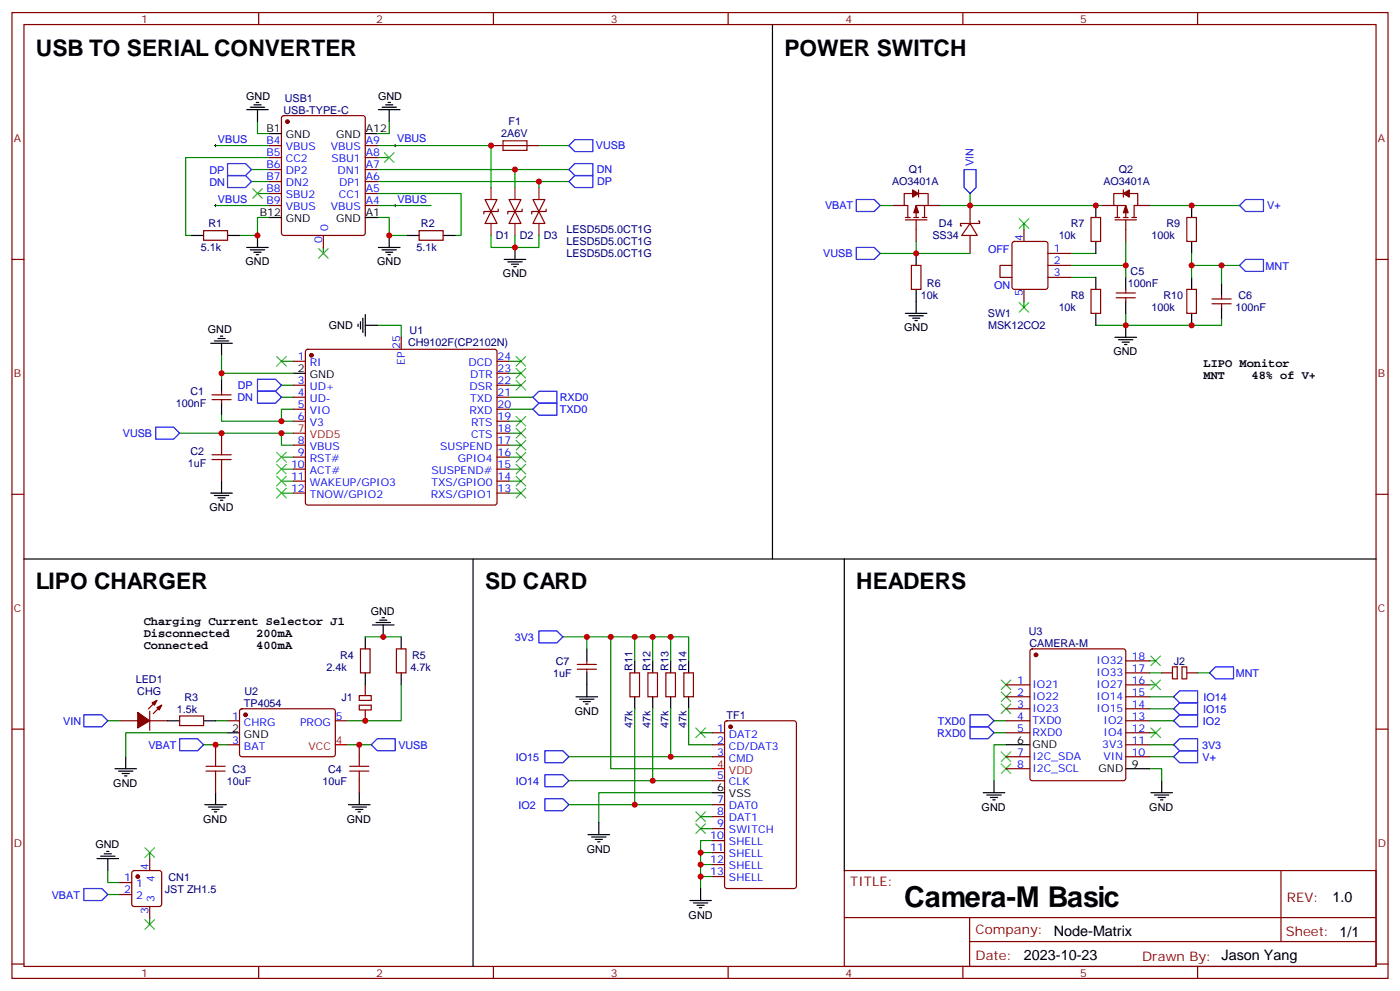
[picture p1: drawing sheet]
<svg xmlns="http://www.w3.org/2000/svg" width="412mm" height="292mm" viewBox="0 0 412 292" stroke-linecap="round" stroke-linejoin="round" font-family="sans-serif">
<g fill="none" stroke="#870000" stroke-width=".35">
<path d="M3.5 3.7h405.4v284.3h-405.4zM7.1 7.2h398.2v277.3h-398.2zM76.2 3.7v3.5M145.3 3.7v3.5M214.5 3.7v3.5M283.6 3.7v3.5M352.8 3.7v3.5M83.1 34.2l.5-.2h23.3l.5 .2 .2 .5v33.9l-.2 .5-.5 .2h-23.3l-.5-.2-.2-.5v-33.9zM79.4 42.9h3.5M79.4 46.4h3.5M79.4 49.9h3.5M79.4 53.4h3.5"/>
<path d="M79.4 57h3.5M107.6 42.9h3.5M107.6 46.4h3.5M107.6 49.9h3.5M107.6 53.4h3.5M107.6 57h3.5M142.9 58.7h3.5l-1.8 3.6zM144.6 42.9h14.1M149.9 58.7h3.6l-1.8 3.6zM157 58.7h3.5l-1.8 3.6zM268.8 57h-2.5v3.5h1.1v3.5M270.6 57h2.8v3.5"/>
<path d="M270.6 55.9v2.1M330.9 57h-2.8v3.5M330.9 55.9v2.1M332.7 57h2.4v3.5h-1v3.5M3.5 76.4h3.6M60 67.9h7v2.8h-7zM79.4 60.5h3.5M95.2 69.3v3.5M107.6 60.5h3.5M123.5 67.9h7v2.8h-7zM144.6 62.3l1.8 3.5h-3.5zM146.8 61.6v.7h-4.3v.7"/>
<path d="M151.7 62.3l1.8 3.5h-3.6zM153.8 61.6v.7h-4.2v.7M158.7 62.3l1.8 3.5h-3.5zM160.9 61.6v.7h-4.3v.7M262.8 60.5h3.5M266.7 64.7h6.3M266.7 64h1.4M268.5 78.1h2.8v7.1h-2.8zM269.2 64h1.4M269.9 64.7v6.4M271.6 64h1.4M272.3 60.5v3.5"/>
<path d="M273.4 60.5h-3.5v3.5M273.4 60.5h3.5M285.8 65.8l2.1 3.5h-4.6zM285.8 65.8h-2.9v.7h.4M285.8 60.5v5.3M285.8 69.3v5.3M288.2 65.1h.4v.7h-2.8M298.1 78.1h-3.5v3.6h3.5M298.3 71.3l.5-.2h9.2l.5 .2 .2 .5v12.7l-.3 .5-.4 .2h-9.2l-.5-.2-.2-.5v-12.7zM301.6 67.6v3.5M308.7 78.1h7M308.7 74.6h7"/>
<path d="M321.4 64h2.8v7.1h-2.8zM324.6 60.5h3.5M328.1 60.5h3.5v3.5M328.4 64.7h6.4M328.4 64h1.4M329.1 60.5v3.5M330.9 64h1.4M331.6 64.7v6.4M333.4 64h1.4M335.1 60.5h3.6M349.6 64h2.8v7.1h-2.8zM405.3 76.4h3.6"/>
<path d="M118.2 99.3v3.5M301.6 85.2v3.5M308.7 81.7h7M321.4 85.2h2.8v7.1h-2.8zM328.8 86.3h5.6M328.8 87.7h5.6M331.6 85.2v1.1M331.6 87.7v1M349.6 85.2h2.8v7.1h-2.8zM357 88h5.7M357 89.4h5.7M359.8 87v1"/>
<path d="M359.8 89.4v1.1M62.4 117.7h5.7M62.4 116.2h5.7M65.3 115.2v1M65.3 117.7v1M86.4 106.4h3.6M86.4 113.4h3.6M86.4 116.9h3.6M90.2 103l.5-.2h55l.5 .2 .2 .5v44.5l-.2 .5-.5 .2h-55l-.5-.2-.2-.5v-44.5zM146.4 106.4h3.5M146.4 113.4h3.5M146.4 116.9h3.5"/>
<path d="M146.4 109.9h3.5M65.3 127.5v3.6M65.3 138.1v3.5M86.4 120.5h3.6M86.4 124h3.6M86.4 131.1h3.6M86.4 134.6h3.6M86.4 138.1h3.6M146.4 120.5h3.5M146.4 124h3.5M146.4 131.1h3.5M146.4 134.6h3.5"/>
<path d="M146.4 138.1h3.5M146.4 127.5h3.5M3.5 145.5h3.6M86.4 141.6h3.6M86.4 145.2h3.6M146.4 141.6h3.5M146.4 145.2h3.5M405.3 145.5h3.6M106.2 191h2.8v7.1h-2.8zM116.8 191h2.8v7.1h-2.8zM170 195.6h5.7M170 197h5.7"/>
<path d="M172.9 194.6v1M172.9 197v1.1M185.6 198.1h2.8v7h-2.8zM190.9 198.1h2.8v7h-2.8zM196.1 198.1h2.9v7h-2.9zM201.4 198.1h2.9v7h-2.9zM303.6 191.2l.5-.2h26.8l.5 .2 .2 .5v37.4l-.2 .5-.5 .2h-26.8l-.5-.2-.2-.5v-37.4zM331.6 198.1h7.1M331.6 194.6h7.1M342.2 198.1h3.2M345.4 196.3h1.4v3.5h-1.4zM348.2 196.3h1.4v3.5h-1.4z"/>
<path d="M349.6 198.1h3.2M3.5 214.7h3.6M35.3 212.2h5.3M44.1 212.2h5.3M44.1 209.4v5.6M46.2 206.2l-2.5 2.5M47.6 207.6l-2.4 2.5M52.9 210.8h7.1v2.8h-7.1zM63.5 219.3v3.5M67 212.2h3.6M67 219.3h3.6M70.8 208.9l.5-.2h27l.5 .7-.1 12.9-.6 .5-27.1-.1-.4-.6v-12.7z"/>
<path d="M98.8 212.2h3.5M105.8 207.6h3.6v1.4h-3.6zM105.8 204.8h3.6v1.4h-3.6zM105.8 219.3v3.5M107.6 201.6v3.2M107.6 209v3.2M209.9 219.3h3.5M209.9 215.7h3.5M213.7 212.4l.4-.2h19.8l.6 .4 .1 48.3-.5 .6-20 .1-.6-.5-.1-48.2zM296.3 212.2h7.1M296.3 201.6h7.1M296.3 205.1h7.1"/>
<path d="M296.3 208.7h7.1M296.3 215.7h7.1M331.6 212.2h7.1M331.6 219.3h7.1M331.6 201.6h7.1M331.6 205.1h7.1M331.6 208.7h7.1M331.6 215.7h7.1M405.3 214.7h3.6M63.5 229.8v3.6M105.8 229.8v3.6M209.9 222.8h3.5"/>
<path d="M209.9 229.8h3.5M209.9 236.9h3.5M296.3 222.8h7.1M296.3 226.3h7.1M331.6 222.8h7.1M35.3 259.8h3.5M39 256.5l.5-.2h7.4l.5 .2 .2 .5v9.2l-.2 .5-.5 .2h-7.4l-.5-.3-.2-.4v-9.2zM44.1 252.8v3.5M209.9 240.4h3.5M209.9 243.9h3.5M209.9 247.5h3.5M209.9 251h3.5"/>
<path d="M209.9 254.5h3.5M209.9 258.1h3.5M248.7 256.3h156.6v28.2h-156.6zM377.3 256.3v20.9M35.3 263.3h3.5M44.1 266.9v3.5M248.7 270.1h156.5M285.6 277.2h119.6M285.6 270.1v14.2M3.5 283.8h3.6M76.2 284.5v3.5M145.3 284.5v3.5"/>
<path d="M214.5 284.5v3.5M283.6 284.5v3.5M352.8 284.5v3.5M405.3 283.8h3.6"/>
</g>
<g fill="none" stroke="#008700" stroke-width=".35">
<path d="M75.8 35.8v3.5h3.6M114.7 35.8v3.5h-3.6M63.5 42.9h15.9M74.1 53.4h5.3M74.1 49.9h5.3M75.8 57h3.6M79.4 46.4h-24.7v22.9h1.7M111.1 42.9h33.5v12.3M111.1 57h24.7v12.3h-1.7M111.1 53.4h56.5M111.1 49.9h56.5M111.1 46.4h3.6"/>
<path d="M151.7 49.9v5.3M158.7 42.9h8.9M158.7 53.4v1.8M285.8 57v3.5M63.5 60.5h15.9M79.4 64h-3.6v5.3h-5.2M95.2 72.8v1.8M111.1 64h3.6v5.3h5.2M111.1 60.5h15.9M144.6 69.3v3.5h7.1v-3.5M158.7 69.3v3.5h-7M259.3 60.5h3.5"/>
<path d="M259.3 74.6h26.5M269.9 71.1v3.5M276.9 60.5h47.7M301.6 65.8v1.8M315.7 74.6h7.1M331.6 71.1v7h-15.9M331.6 78.1v3.6M338.7 60.5h26.4M351 74.6v7.1M351 78.1h14.1M359.8 78.1v5.3M111.1 95.8h7.1v3.5"/>
<path d="M301.6 88.7v1.8M315.7 81.7h7.1M331.6 92.3v3.5h-8.8M359.8 94v1.8h-28.2M65.3 104.6v7.1M65.3 109.9h21.1M82.9 113.4h3.5M82.9 106.4h3.5M82.9 116.9h3.5M149.9 113.4h3.6M149.9 106.4h3.6M149.9 116.9h7.1"/>
<path d="M149.9 109.9h3.6M52.9 127.5h33.5M65.3 122.2v1.8h21.1M82.9 127.5v3.6h3.5M82.9 138.1h3.5M82.9 134.6h3.5M86.4 120.5h-3.5v3.5M149.9 138.1h3.6M149.9 134.6h3.6M149.9 131.1h3.6M149.9 127.5h3.6M149.9 120.5h7.1"/>
<path d="M149.9 124h3.6M82.9 145.2h3.5M82.9 141.6h3.5M149.9 145.2h3.6M149.9 141.6h3.6M107.6 187.5h10.6M165.8 187.5h37v7.1M172.9 187.5v3.5M179.9 187.5v38.8h30M187 187.5v7.1M192.3 187.5v7.1M197.6 187.5v7.1"/>
<path d="M338.7 194.6h1.7M338.7 198.1h3.5M352.8 198.1h3.5M31.7 212.2h3.6M60 219.3h7M63.5 212.2h3.5M67 215.7h-30v7.1M102.3 219.3h7.1M118.2 201.6v10.6h-15.9M187 208.7v28.2M192.3 208.7v21.1M197.6 208.7v14.1"/>
<path d="M202.8 208.7v10.6h7.1M206.4 215.7h3.5M292.8 212.2h3.5M292.8 215.7h3.5M296.3 219.3h-3.5v10.5M338.7 219.3h7M338.7 212.2h7M338.7 215.7h1.7M338.7 201.6h1.7M338.7 208.7h7M338.7 205.1h7M167.6 222.8h42.3"/>
<path d="M167.6 229.8h42.3M167.6 236.9h42.3M209.9 233.4h-33.5v8.8M338.7 226.3h3.5v3.5M338.7 222.8h7M31.7 256.3v3.5h3.6M44.1 251v1.8M206.4 258.1h3.5M206.4 254.5h3.5M206.4 251h3.5M206.4 243.9h3.5M206.4 240.4h3.5"/>
<path d="M209.9 247.5h-3.5v14.1M31.7 263.3h3.6M44.1 270.4v1.8"/>
</g>
<g fill="none" stroke="#3c3" stroke-width=".35">
<path d="M74.4 55.6l2.9 2.8M77.3 55.6l-2.9 2.8M113.2 45l2.9 2.8M116.1 45l-2.9 2.8M93.8 73.2l2.9 2.8M96.7 73.2l-2.9 2.8M300.2 64.4l2.8 2.8M303 64.4l-2.8 2.8M300.2 89.1l2.8 2.8M303 89.1l-2.8 2.8M81.5 105l2.8 2.8M84.3 105l-2.8 2.8"/>
<path d="M152 112l2.9 2.8M152 105l2.9 2.8M152 108.5l2.9 2.8M154.9 112l-2.9 2.8M154.9 105l-2.9 2.8M154.9 108.5l-2.9 2.8M81.5 136.7l2.8 2.8M81.5 133.2l2.8 2.8M84.3 136.7l-2.8 2.8M84.3 133.2l-2.8 2.8M152 136.7l2.9 2.8M152 133.2l2.9 2.8"/>
<path d="M152 129.6l2.9 2.9M152 126.1l2.9 2.8M152 122.6l2.9 2.8M154.9 136.7l-2.9 2.8M154.9 133.2l-2.9 2.8M154.9 129.6l-2.9 2.9M154.9 126.1l-2.9 2.8M154.9 122.6l-2.9 2.8M81.5 143.8l2.8 2.8M81.5 140.2l2.8 2.9M84.3 143.8l-2.8 2.8M84.3 140.2l-2.8 2.9"/>
<path d="M152 143.8l2.9 2.8M152 140.2l2.9 2.9M154.9 143.8l-2.9 2.8M154.9 140.2l-2.9 2.9M339 193.1l2.8 2.9M341.8 193.1l-2.8 2.9M205 214.3l2.8 2.8M207.8 214.3l-2.8 2.8M294.9 207.3l2.8 2.8M294.9 203.7l2.8 2.9M294.9 200.2l2.8 2.8M297.7 207.3l-2.8 2.8"/>
<path d="M297.7 203.7l-2.8 2.9M297.7 200.2l-2.8 2.8M339 214.3l2.8 2.8M339 200.2l2.8 2.8M341.8 214.3l-2.8 2.8M341.8 200.2l-2.8 2.8M205 239l2.8 2.8M207.8 239l-2.8 2.8M294.9 221.4l2.8 2.8M294.9 224.9l2.8 2.8M297.7 221.4l-2.8 2.8M297.7 224.9l-2.8 2.8"/>
<path d="M42.7 249.6l2.8 2.8M45.5 249.6l-2.8 2.8M205 242.5l2.8 2.9M207.8 242.5l-2.8 2.9M42.7 270.8l2.8 2.8M45.5 270.8l-2.8 2.8"/>
</g>
<g fill="none" stroke="#00f" stroke-width=".35">
<path d="M67 51.7h5.3l1.8 1.7-1.8 1.8h-5.3zM67 48.2h5.3l1.8 1.7-1.8 1.8h-5.3zM167.6 42.9l1.7-1.8h5.3v3.5h-5.3zM167.6 49.9l1.7-1.7h5.3v3.5h-5.3zM167.6 53.4l1.7-1.7h5.3v3.5h-5.3zM252.2 58.7h5.3l1.8 1.8-1.8 1.8h-5.3zM284 49.9h3.5v5.3l-1.7 1.8-1.8-1.8zM252.2 72.8h5.3l1.8 1.8-1.8 1.8h-5.3zM365.1 60.5l1.8-1.8h5.3v3.6h-5.3zM365.1 78.1l1.8-1.7h5.3v3.5h-5.3zM75.8 115.2h5.3l1.8 1.7-1.8 1.8h-5.3zM75.8 111.7h5.3l1.8 1.7-1.8 1.8h-5.3z"/>
<path d="M157 116.9l1.7-1.7h5.3v3.5h-5.3zM45.9 125.8h5.3l1.7 1.7-1.7 1.8h-5.3zM157 120.5l1.7-1.8h5.3v3.5h-5.3zM158.7 185.7h5.3l1.8 1.8-1.8 1.8h-5.3zM356.3 198.1l1.8-1.8h5.3v3.5h-5.3zM24.7 210.4h5.3l1.7 1.8-1.7 1.8h-5.3zM52.9 217.5h5.3l1.8 1.8-1.8 1.7h-5.3zM109.4 219.3l1.7-1.8h5.3v3.5h-5.3zM285.8 214h5.2l1.8 1.7-1.8 1.8h-5.2zM285.8 210.4h5.2l1.8 1.8-1.8 1.8h-5.2zM345.7 208.7l1.8-1.8h5.3v3.5h-5.3zM345.7 205.1l1.8-1.7h5.3v3.5h-5.3z"/>
<path d="M345.7 212.2l1.8-1.8h5.3v3.6h-5.3zM345.7 219.3l1.8-1.8h5.3v3.5h-5.3zM160.5 228.1h5.3l1.8 1.7-1.8 1.8h-5.3zM160.5 235.1h5.3l1.8 1.8-1.8 1.8h-5.3zM160.5 221h5.3l1.8 1.8-1.8 1.7h-5.3zM345.7 222.8l1.8-1.8h5.3v3.5h-5.3zM24.7 261.6h5.3l1.7 1.7-1.7 1.8h-5.3z"/>
</g>
<g fill="none" stroke="#000" stroke-width=".35">
<path d="M227.5 7.2v157.4M72.7 32.3h6.3M73.7 31.6h4.3M74.8 30.9h2.1M75.5 30.2h.7M75.8 32.3v3.5M79.4 39.3h3.5M107.6 39.3h3.5M111.5 32.3h6.3M112.5 31.6h4.3M113.6 30.9h2.1M114.3 30.2h.7"/>
<path d="M114.7 32.3v3.5M56.4 69.3h3.6M67 69.3h3.6M72.7 72.8h6.3M73.7 73.6h4.3M74.8 74.3h2.1M75.5 75h.7M75.8 69.3v3.5M79.4 64h3.5M107.6 64h3.5M111.5 72.8h6.3M112.5 73.6h4.3"/>
<path d="M113.6 74.3h2.1M114.3 75h.7M114.7 69.3v3.5M119.9 69.3h3.6M130.5 69.3h3.6M148.5 76.4h6.4M149.6 77.1h4.2M150.6 77.8h2.2M151.3 78.5h.7M151.7 72.8v3.6M269.9 74.6v3.5M322.8 60.5v3.5"/>
<path d="M322.8 71.1v3.5M351 60.5v3.5M351 71.1v3.5M64.2 99.7h2.1M64.9 99h.7M105.5 95.4v.7M106.2 94.7v2.1M106.9 93.7v4.2M107.6 95.8h3.5M107.6 92.6v6.4M266.7 92.3h6.3M267.8 93h4.2"/>
<path d="M268.8 93.7h2.1M269.5 94.4h.7M269.9 85.2v7.1M322.8 81.7v3.5M322.8 92.3v3.5M328.4 99.3h6.4M331.6 81.7v3.5M331.6 88.7v3.6M331.6 95.8v3.5M351 81.7v3.5M351 92.3v3.5M359.8 83.4v3.6"/>
<path d="M359.8 90.5v3.5M62.1 101.1h6.3M63.1 100.4h4.3M65.3 101.1v3.5M65.3 111.7v3.5M65.3 118.7v3.5M86.4 109.9h3.6M329.5 100h4.2M330.6 100.7h2.1M331.3 101.4h.7M62.1 145.2h6.3M63.1 145.9h4.3"/>
<path d="M64.2 146.6h2.1M64.9 147.3h.7M65.3 141.6v3.6M7.1 164.6h398.2M139.3 164.6v119.9M248.7 164.6v91.7M107.6 187.5v3.5M107.6 198.1v3.5M109.7 184h6.4M110.8 183.3h4.2M111.8 182.6h2.1M112.5 181.9h.7"/>
<path d="M112.9 184v3.5M118.2 187.5v3.5M118.2 198.1v3.5M172.9 191v3.6M172.9 198.1v7M187 194.6v3.5M192.3 194.6v3.5M197.6 194.6v3.5M202.8 194.6v3.5M49.4 212.2h3.5M60 212.2h3.5M67 215.7h3.6"/>
<path d="M169.7 205.1h6.3M170.7 205.8h4.3M171.8 206.6h2.1M172.5 207.3h.7M187 205.1v3.6M192.3 205.1v3.6M197.6 205.1v3.6M202.8 205.1v3.6M296.3 219.3h7.1M33.9 226.3h6.3M34.9 227h4.3M36 227.7h2.1"/>
<path d="M36.7 228.4h.7M37 222.8v3.5M60.3 236.9h6.4M61.4 237.6h4.2M62.4 238.3h2.2M63.1 239h.8M63.5 233.4v3.5M102.7 236.9h6.3M103.7 237.6h4.2M104.8 238.3h2.1M105.5 239h.7M105.8 233.4v3.5"/>
<path d="M209.9 233.4h3.5M289.6 233.4h6.4M290.7 234.1h4.2M291.7 234.8h2.2M292.5 235.5h.7M292.8 229.8v3.6M331.6 226.3h7.1M339 233.4h6.4M340.1 234.1h4.2M341.1 234.8h2.2M341.8 235.5h.7M342.2 229.8v3.6"/>
<path d="M28.6 252.8h6.3M29.6 252.1h4.3M30.7 251.4h2.1M31.4 250.6h.7M31.7 252.8v3.5M173.2 245.7h6.4M174.3 246.4h4.2M175.3 247.1h2.1M176 247.8h.7M176.4 242.2v3.5M203.2 265.1h6.3M204.3 265.8h4.2"/>
<path d="M205.3 266.5h2.1M206 267.2h.7M206.4 261.6v3.5"/>
</g>
<path d="M63.1 42.9h.8M63.5 42.5v.7M116.1 42.9h.7M116.4 42.5v.7M63.1 60.5h.8M63.5 60.1v.8M116.1 60.5h.7M116.4 60.1v.8" fill="none" stroke="#000" stroke-width=".29"/>
<g fill="none" stroke="#a10000" stroke-width=".35">
<path d="M148.2 41.5h7v2.8h-7zM62.4 135.3h5.7M62.4 133.9h5.7M65.3 131.1v2.8M65.3 135.3v2.8M60.7 227h5.6M60.7 225.6h5.6M63.5 222.8v2.8M63.5 227v2.8M103 227h5.7M103 225.6h5.7M105.8 222.8v2.8"/>
<path d="M105.8 227v2.8"/>
</g>
<g fill="#870000" stroke="#870000" stroke-width=".35">
<path d="M269.9 60.5l.7 2.1h-1.4z"/>
<path d="M268.8 55.9l1.8 1.1-1.8 1z"/>
<path d="M331.6 60.5l.7 2.1h-1.4z"/>
<path d="M330.9 57l1.8-1.1v2.1z"/>
<path d="M46.2 208.3l1.4-.7-.7 1.4z"/>
<path d="M44.8 206.9l1.4-.7-.7 1.4z"/>
<path d="M40.6 209.7l3.5 2.5-3.5 2.1z"/>
<circle cx="91.7" cy="104.6" r=".53"/>
<circle cx="84.7" cy="35.8" r=".53"/>
<circle cx="72.3" cy="210.4" r=".53"/>
<circle cx="40.6" cy="258.1" r=".53"/>
<circle cx="305.2" cy="192.8" r=".53"/>
<circle cx="215.2" cy="214" r=".53"/>
</g>
<path d="M86.4 127.5h3.6M98.8 219.3h3.5M209.9 226.3h3.5" fill="none" stroke="#f00" stroke-width=".35"/>
<path d="M144.6 55.2v3.5M151.7 55.2v3.5M158.7 55.2v3.5M144.6 65.8v3.5M151.7 65.8v3.5M158.7 65.8v3.5" fill="none" stroke="#8c2424" stroke-width=".35"/>
<g fill="#c00">
<circle cx="82.9" cy="127.5" r=".88"/>
<circle cx="75.8" cy="69.3" r=".88"/>
<circle cx="114.7" cy="69.3" r=".88"/>
<circle cx="65.3" cy="127.5" r=".88"/>
<circle cx="82.9" cy="124" r=".88"/>
<circle cx="65.3" cy="109.9" r=".88"/>
<circle cx="105.8" cy="219.3" r=".88"/>
<circle cx="269.9" cy="74.6" r=".88"/>
<circle cx="285.8" cy="60.5" r=".88"/>
<circle cx="351" cy="60.5" r=".88"/>
<circle cx="351" cy="78.1" r=".88"/>
<circle cx="359.8" cy="78.1" r=".88"/>
<circle cx="331.6" cy="95.8" r=".88"/>
<circle cx="351" cy="95.8" r=".88"/>
<circle cx="322.8" cy="60.5" r=".88"/>
<circle cx="331.6" cy="78.1" r=".88"/>
<circle cx="144.6" cy="42.9" r=".88"/>
<circle cx="151.7" cy="49.9" r=".88"/>
<circle cx="158.8" cy="53.4" r=".88"/>
<circle cx="151.7" cy="72.8" r=".88"/>
<circle cx="197.6" cy="187.5" r=".88"/>
<circle cx="172.9" cy="187.5" r=".88"/>
<circle cx="192.3" cy="187.5" r=".88"/>
<circle cx="187" cy="187.5" r=".88"/>
<circle cx="179.9" cy="187.5" r=".88"/>
<circle cx="206.4" cy="258.1" r=".88"/>
<circle cx="206.4" cy="254.5" r=".88"/>
<circle cx="206.4" cy="251" r=".88"/>
<circle cx="197.6" cy="222.8" r=".88"/>
<circle cx="192.3" cy="229.8" r=".88"/>
<circle cx="187" cy="236.9" r=".88"/>
<circle cx="63.5" cy="219.3" r=".88"/>
<circle cx="107.6" cy="212.2" r=".88"/>
<circle cx="112.9" cy="187.5" r=".88"/>
</g>
<text font-size="8.5" x="266.3" y="266.9">Camera-M Basic</text>
<g font-size="6.7">
<text x="10.6" y="16.4">USB TO SERIAL CONVERTER</text>
<text x="231.1" y="16.4">POWER SWITCH</text>
<text x="10.6" y="173.4">LIPO CHARGER</text>
<text x="142.9" y="173.4">SD CARD</text>
<text x="252.2" y="173.4">HEADERS</text>
</g>
<g font-size="4.2">
<text x="392.5" y="265.6">1.0</text>
<text x="310.4" y="275.7">Node-Matrix</text>
<text x="301.6" y="282.8">2023-10-23</text>
</g>
<g font-size="3.9" fill="#800">
<text x="250.5" y="260.9">TITLE:</text>
<text x="379.1" y="265.6">REV:</text>
<text x="287.4" y="275.1">Company:</text>
<text x="378.7" y="275.7">Sheet: 1/1</text>
<text x="287.4" y="282.8">Date:</text>
<text x="336.4" y="282.8">Drawn By: Jason Yang</text>
</g>
<g font-size="3.5">
<text x="354.5" y="108.1">LIPO Monitor</text>
<text x="354.5" y="111.7">MNT</text>
<text x="368.7" y="111.7">48% of V+</text>
<text x="42.3" y="184">Charging Current Selector J1</text>
<text x="42.3" y="187.5">Disconnected</text>
<text x="42.3" y="191">Connected</text>
<text x="75.5" y="187.5">200mA</text>
<text x="75.5" y="191">400mA</text>
</g>
<g font-size="3.2" fill="#800">
<text x="41.6" y="6.7">1</text>
<text x="110.8" y="6.7">2</text>
<text x="179.9" y="6.7">3</text>
<text x="249.1" y="6.7">4</text>
<text x="318.2" y="6.7">5</text>
<text x="4.1" y="41.8">A</text>
<text x="405.9" y="41.8">A</text>
<text x="4.1" y="110.9">B</text>
<text x="405.9" y="110.9">B</text>
<text x="4.1" y="180.1">C</text>
<text x="405.9" y="180.1">C</text>
<text x="4.1" y="249.2">D</text>
<text x="405.9" y="249.2">D</text>
<text x="41.6" y="287.5">1</text>
<text x="110.8" y="287.5">2</text>
<text x="179.9" y="287.5">3</text>
<text x="249.1" y="287.5">4</text>
<text x="318.2" y="287.5">5</text>
</g>
<g font-size="3.2">
<text x="72.5" y="29.5">GND</text>
<text x="111.3" y="29.5">GND</text>
<text x="78.5" y="39">B1</text>
<text x="84.2" y="40.7">GND</text>
<text x="99" y="40.7">GND</text>
<text x="107.8" y="39">A12</text>
<text x="76.5" y="63.7">B12</text>
<text x="84.2" y="65.4">GND</text>
<text x="99" y="65.4">GND</text>
<text x="107.8" y="63.7">A1</text>
<text x="72.3" y="78.1">GND</text>
<text x="111.1" y="78.1">GND</text>
<text x="148.2" y="81.7">GND</text>
<text x="61.3" y="98">GND</text>
<text x="96.9" y="96.9">GND</text>
<text x="266.3" y="97.5">GND</text>
<text x="328" y="104.6">GND</text>
<text x="87.8" y="109.5">2</text>
<text x="91.3" y="111.3">GND</text>
<text x="61.7" y="150.5">GND</text>
<text x="109.2" y="181">GND</text>
<text x="68.4" y="215.4">2</text>
<text x="169.3" y="210.4">GND</text>
<text x="71.9" y="217.1">GND</text>
<text x="299.6" y="218.9">6</text>
<text x="304.1" y="220.3">GND</text>
<text x="323.6" y="227.4">GND</text>
<text x="333.4" y="226">9</text>
<text x="33.4" y="231.6">GND</text>
<text x="211.2" y="233">6</text>
<text x="214.7" y="234.8">VSS</text>
<text x="289.2" y="238.7">GND</text>
<text x="338.5" y="238.7">GND</text>
<text x="59.8" y="242.2">GND</text>
<text x="102.2" y="242.2">GND</text>
<text x="28.1" y="249.8">GND</text>
<text x="172.9" y="251">GND</text>
<text x="202.8" y="270.4">GND</text>
</g>
<g font-size="3.2" fill="#000080">
<text x="83.9" y="29.9">USB1</text>
<text x="83.5" y="33.5">USB-TYPE-C</text>
<text x="147.7" y="40.4">2A6V</text>
<text x="149.8" y="36.9">F1</text>
<text x="267.7" y="51.1">Q1</text>
<text x="329.6" y="51">Q2</text>
<text x="262.8" y="54.6">AO3401A</text>
<text x="325" y="54.6">AO3401A</text>
<text x="61.4" y="67">R1</text>
<text x="124" y="67">R2</text>
<text x="146.1" y="70.4">D1</text>
<text x="153.1" y="70.4">D2</text>
<text x="160.2" y="70.4">D3</text>
<text x="166.8" y="68.7">LESD5D5.0CT1G</text>
<text x="274.7" y="70.4">SS34</text>
<text x="276.6" y="66.9">D4</text>
<text x="311.9" y="70.4">10k</text>
<text x="315.4" y="66.9">R7</text>
<text x="339.2" y="70.4">100k</text>
<text x="343.6" y="66.9">R9</text>
<text x="59.2" y="74">5.1k</text>
<text x="122.7" y="74">5.1k</text>
<text x="166.8" y="72.2">LESD5D5.0CT1G</text>
<text x="166.8" y="75.7">LESD5D5.0CT1G</text>
<text x="333" y="81.1">C5</text>
<text x="271.3" y="88.1">10k</text>
<text x="273.1" y="84.5">R6</text>
<text x="315.4" y="88.1">R8</text>
<text x="332.2" y="84.6">100nF</text>
<text x="342.7" y="88.1">R10</text>
<text x="364.8" y="88.1">C6</text>
<text x="291" y="93.4">SW1</text>
<text x="311.9" y="91.6">10k</text>
<text x="339.2" y="91.6">100k</text>
<text x="364" y="91.6">100nF</text>
<text x="120.2" y="101.8">CH9102F(CP2102N)</text>
<text x="120.7" y="98.3">U1</text>
<text x="291.1" y="96.9">MSK12CO2</text>
<text x="51.8" y="119.8">100nF</text>
<text x="56.1" y="116.3">C1</text>
<text x="55.4" y="137.5">1uF</text>
<text x="56.1" y="133.9">C2</text>
<text x="303.1" y="186.8">U3</text>
<text x="303.3" y="190.4">CAMERA-M</text>
<text x="96.2" y="197.5">2.4k</text>
<text x="100.2" y="193.9">R4</text>
<text x="120.9" y="197.5">4.7k</text>
<text x="121.4" y="193.9">R5</text>
<text x="163.7" y="195.7">C7</text>
<text x="186.3" y="197.5" transform="rotate(-90 186.3 197.5)">R11</text>
<text x="191.6" y="197.6" transform="rotate(-90 191.6 197.6)">R12</text>
<text x="196.9" y="197.6" transform="rotate(-90 196.9 197.6)">R13</text>
<text x="202.2" y="197.6" transform="rotate(-90 202.2 197.6)">R14</text>
<text x="345.8" y="195.7">J2</text>
<text x="40" y="201">LED1</text>
<text x="163" y="199.2">1uF</text>
<text x="40.4" y="204.5">CHG</text>
<text x="52.1" y="209.8">1.5k</text>
<text x="54.3" y="206.3">R3</text>
<text x="71.8" y="208.1">TP4054</text>
<text x="72" y="204.6">U2</text>
<text x="100.6" y="206.3">J1</text>
<text x="186.3" y="214.3" transform="rotate(-90 186.3 214.3)">47k</text>
<text x="191.6" y="214.3" transform="rotate(-90 191.6 214.3)">47k</text>
<text x="196.9" y="214.3" transform="rotate(-90 196.9 214.3)">47k</text>
<text x="202.2" y="214.3" transform="rotate(-90 202.2 214.3)">47k</text>
<text x="214" y="211.6">TF1</text>
<text x="68.5" y="227.4">C3</text>
<text x="96.7" y="227.4">C4</text>
<text x="66.8" y="231">10uF</text>
<text x="95" y="231">10uF</text>
<text x="48.6" y="262.8">JST ZH1.5</text>
<text x="49.6" y="259.2">CN1</text>
</g>
<g font-size="3.2" fill="#00f">
<text x="64.2" y="42">VBUS</text>
<text x="117" y="41.9">VBUS</text>
<text x="78.5" y="42.5">B4</text>
<text x="78.5" y="46">B5</text>
<text x="84.2" y="44.3">VBUS</text>
<text x="84.2" y="47.8">CC2</text>
<text x="97.5" y="44.3">VBUS</text>
<text x="97.6" y="47.8">SBU1</text>
<text x="107.8" y="46">A8</text>
<text x="107.8" y="42.5">A9</text>
<text x="175.5" y="44">VUSB</text>
<text x="61.7" y="51.1">DP</text>
<text x="78.5" y="49.6">B6</text>
<text x="78.5" y="53.1">B7</text>
<text x="84.2" y="51.3">DP2</text>
<text x="99.5" y="51.3">DN1</text>
<text x="107.8" y="53.1">A6</text>
<text x="107.8" y="49.6">A7</text>
<text x="175.8" y="51">DN</text>
<text x="286.8" y="48.9" transform="rotate(-90 286.8 48.9)">VIN</text>
<text x="61.7" y="54.6">DN</text>
<text x="64.2" y="59.6">VBUS</text>
<text x="78.5" y="56.6">B8</text>
<text x="84.2" y="54.9">DN2</text>
<text x="84.2" y="58.4">SBU2</text>
<text x="99.8" y="58.4">CC1</text>
<text x="99.9" y="54.9">DP1</text>
<text x="107.8" y="56.6">A5</text>
<text x="117.1" y="59.6">VBUS</text>
<text x="175.9" y="54.6">DP</text>
<text x="78.5" y="60.1">B9</text>
<text x="84.2" y="61.9">VBUS</text>
<text x="97.5" y="61.9">VBUS</text>
<text x="107.8" y="60.1">A4</text>
<text x="243" y="61.6">VBAT</text>
<text x="373.3" y="61.6">V+</text>
<text x="94.9" y="71.5" transform="rotate(-90 94.9 71.5)">0</text>
<text x="96.7" y="68" transform="rotate(-90 96.7 68)">0</text>
<text x="301.3" y="71.1" transform="rotate(-90 301.3 71.1)">4</text>
<text x="242.5" y="75.7">VUSB</text>
<text x="291" y="74.6">OFF</text>
<text x="310.4" y="77.8">2</text>
<text x="310.4" y="74.3">1</text>
<text x="310.4" y="81.3">3</text>
<text x="372.8" y="79.4">MNT</text>
<text x="292.8" y="85.2">ON</text>
<text x="301.3" y="87.2" transform="rotate(-90 301.3 87.2)">5</text>
<text x="87.8" y="106">1</text>
<text x="91.3" y="107.8">RI</text>
<text x="117.8" y="102.8" transform="rotate(-90 117.8 102.8)">25</text>
<text x="119.2" y="107.5" transform="rotate(-90 119.2 107.5)">EP</text>
<text x="138" y="107.8">DCD</text>
<text x="146.6" y="106">24</text>
<text x="87.8" y="113.1">3</text>
<text x="138.5" y="111.3">DTR</text>
<text x="146.6" y="113.1">22</text>
<text x="146.6" y="109.5">23</text>
<text x="69.9" y="118.1">DN</text>
<text x="70" y="114.5">DP</text>
<text x="87.8" y="116.6">4</text>
<text x="91.3" y="114.8">UD+</text>
<text x="91.3" y="118.4">UD-</text>
<text x="138.3" y="114.8">DSR</text>
<text x="138.5" y="118.4">TXD</text>
<text x="146.6" y="116.6">21</text>
<text x="164.9" y="118.1">RXD0</text>
<text x="87.8" y="120.1">5</text>
<text x="87.8" y="123.6">6</text>
<text x="91.3" y="121.9">VIO</text>
<text x="91.3" y="125.4">V3</text>
<text x="138.3" y="121.9">RXD</text>
<text x="138.8" y="125.4">RTS</text>
<text x="146.6" y="123.6">19</text>
<text x="146.6" y="120.1">20</text>
<text x="164.9" y="121.6">TXD0</text>
<text x="36.2" y="128.7">VUSB</text>
<text x="87.8" y="130.7">8</text>
<text x="138.8" y="128.9">CTS</text>
<text x="146.6" y="130.7">17</text>
<text x="146.6" y="127.2">18</text>
<text x="85.7" y="137.8">10</text>
<text x="87.8" y="134.2">9</text>
<text x="91.3" y="132.5">VBUS</text>
<text x="91.3" y="136">RST#</text>
<text x="129.7" y="132.5">SUSPEND</text>
<text x="134.9" y="136">GPIO4</text>
<text x="146.6" y="137.8">15</text>
<text x="146.6" y="134.2">16</text>
<text x="85.7" y="141.3">11</text>
<text x="91.3" y="139.5">ACT#</text>
<text x="91.3" y="143.1">WAKEUP/GPIO3</text>
<text x="127.1" y="139.5">SUSPEND#</text>
<text x="127.1" y="143.1">TXS/GPIO0</text>
<text x="146.6" y="141.3">14</text>
<text x="85.7" y="144.8">12</text>
<text x="91.3" y="146.6">TNOW/GPIO2</text>
<text x="126.9" y="146.6">RXS/GPIO1</text>
<text x="146.6" y="144.8">13</text>
<text x="151.6" y="188.6">3V3</text>
<text x="323" y="195.6">IO32</text>
<text x="333.4" y="197.7">17</text>
<text x="333.4" y="194.2">18</text>
<text x="299.6" y="201.3">1</text>
<text x="304.1" y="202.7">IO21</text>
<text x="323" y="202.7">IO27</text>
<text x="323" y="199.1">IO33</text>
<text x="333.4" y="201.3">16</text>
<text x="364" y="199.3">MNT</text>
<text x="299.6" y="204.8">2</text>
<text x="299.6" y="208.3">3</text>
<text x="304.1" y="206.2">IO22</text>
<text x="304.1" y="209.7">IO23</text>
<text x="323" y="209.7">IO15</text>
<text x="323" y="206.2">IO14</text>
<text x="333.4" y="208.3">14</text>
<text x="333.4" y="204.8">15</text>
<text x="354.4" y="209.8">IO15</text>
<text x="354.5" y="206.3">IO14</text>
<text x="18.6" y="213.3">VIN</text>
<text x="68.4" y="211.8">1</text>
<text x="71.9" y="213.6">CHRG</text>
<text x="88.4" y="213.6">PROG</text>
<text x="99" y="211.8">5</text>
<text x="211.2" y="215.4">1</text>
<text x="276.3" y="213.4">TXD0</text>
<text x="299.6" y="211.8">4</text>
<text x="299.6" y="215.4">5</text>
<text x="304.1" y="213.3">TXD0</text>
<text x="325.1" y="213.3">IO2</text>
<text x="333.4" y="215.4">12</text>
<text x="333.4" y="211.8">13</text>
<text x="354.4" y="213.3">IO2</text>
<text x="43.7" y="220.4">VBAT</text>
<text x="68.4" y="218.9">3</text>
<text x="71.9" y="220.7">BAT</text>
<text x="117.3" y="220.4">VUSB</text>
<text x="211.2" y="218.9">2</text>
<text x="214.7" y="217.1">DAT2</text>
<text x="214.7" y="220.7">CD/DAT3</text>
<text x="276.1" y="216.9">RXD0</text>
<text x="304.1" y="216.8">RXD0</text>
<text x="324.7" y="220.3">3V3</text>
<text x="325.1" y="216.8">IO4</text>
<text x="333.4" y="218.9">11</text>
<text x="354.1" y="220.4">3V3</text>
<text x="151.9" y="223.9">IO15</text>
<text x="211.2" y="222.4">3</text>
<text x="214.7" y="224.2">CMD</text>
<text x="299.6" y="222.4">7</text>
<text x="299.6" y="226">8</text>
<text x="304.1" y="223.8">I2C_SDA</text>
<text x="304.1" y="227.4">I2C_SCL</text>
<text x="325" y="223.8">VIN</text>
<text x="333.4" y="222.4">10</text>
<text x="354.2" y="223.9">V+</text>
<text x="151.9" y="231">IO14</text>
<text x="211.2" y="229.5">5</text>
<text x="214.7" y="231.2">CLK</text>
<text x="152.8" y="238">IO2</text>
<text x="211.2" y="236.5">7</text>
<text x="214.7" y="238.3">DAT0</text>
<text x="211.2" y="240.1">8</text>
<text x="211.2" y="243.6">9</text>
<text x="214.7" y="241.8">DAT1</text>
<text x="214.7" y="245.4">SWITCH</text>
<text x="209.2" y="247.1">10</text>
<text x="209.2" y="250.6">11</text>
<text x="214.7" y="248.9">SHELL</text>
<text x="43.7" y="256.1" transform="rotate(-90 43.7 256.1)">4</text>
<text x="209.2" y="254.2">12</text>
<text x="209.2" y="257.7">13</text>
<text x="214.7" y="252.4">SHELL</text>
<text x="214.7" y="255.9">SHELL</text>
<text x="36.6" y="259.5">1</text>
<text x="36.6" y="263">2</text>
<text x="40.1" y="261.2">1</text>
<text x="45.5" y="259.6" transform="rotate(-90 45.5 259.6)">4</text>
<text x="214.7" y="259.5">SHELL</text>
<text x="15.3" y="264.5">VBAT</text>
<text x="40.1" y="264.8">2</text>
<text x="43.7" y="269.1" transform="rotate(-90 43.7 269.1)">3</text>
<text x="45.5" y="265.6" transform="rotate(-90 45.5 265.6)">3</text>
</g>
<g font-size="3.2" fill="#f00">
<text x="87.8" y="127.2">7</text>
<text x="91.3" y="128.9">VDD5</text>
<text x="90.9" y="220.7">VCC</text>
<text x="99" y="218.9">4</text>
<text x="211.2" y="226">4</text>
<text x="214.7" y="227.7">VDD</text>
</g>
</svg>
